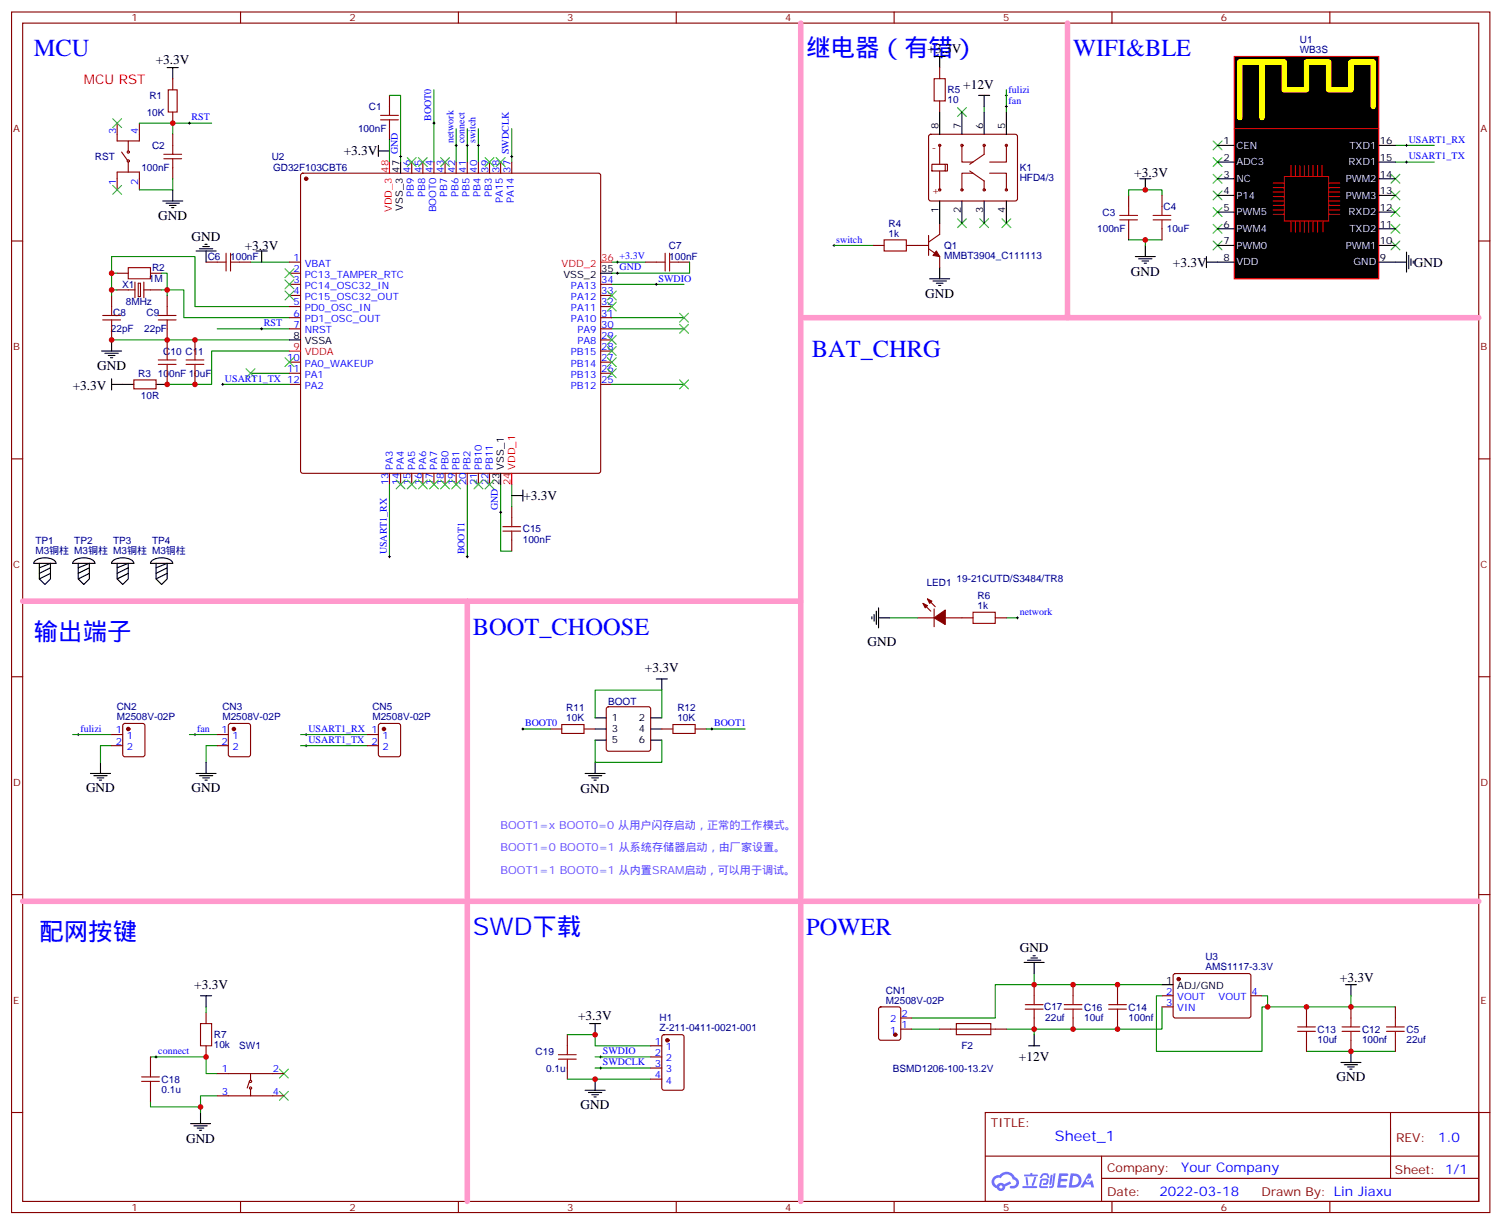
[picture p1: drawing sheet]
<svg xmlns="http://www.w3.org/2000/svg" width="476mm" height="388mm" viewBox="0 0 476 388" stroke-linecap="round" stroke-linejoin="round" font-family="sans-serif">
<g fill="none" stroke="#870000" stroke-width=".35">
<path d="M3.7 3.8h469.2v381h-469.2zM7.2 7.3h462.1v374h-462.1zM76.3 3.8v3.5M145.5 3.8v3.5M214.6 3.8v3.5M283.8 3.8v3.5M352.9 3.8v3.5M422.1 3.8v3.5M3.7 76.5h3.5M469.3 76.5h3.6M3.7 145.6h3.5M469.3 145.6h3.6"/>
<path d="M3.7 214.8h3.5M469.3 214.8h3.6M3.7 283.9h3.5M469.3 283.9h3.6M3.7 353.1h3.5M312.7 353.1h156.6v28.2h-156.6zM441.3 353.1v20.9M469.3 353.1h3.6M312.7 366.9h156.5M349.6 374h119.6M349.6 366.9v14.1M76.3 381.3v3.5"/>
<path d="M145.5 381.3v3.5M214.6 381.3v3.5M283.8 381.3v3.5M352.9 381.3v3.5M422.1 381.3v3.5"/>
</g>
<g fill="#5487ff">
<path d="M336.1 372.4h2.6l.3 .2-.1 .5-2 .1-.1 .9h1.6l.4 .4-.4 .4h-1.7l-.2 1.2h1.8l.2 .4-.2 .3-2.8 .1z"/>
<path d="M345.4 372.4h.7l.3 1.4-.6 .3a.74 .74 0 0 0-1.1 .3 .74 .74 0 0 0 .5 1 .74 .74 0 0 0 .9-.6l.5-.3 .6 2.3h-.8l-.2-.9h-1.9l-.5 .9h-.9z"/>
<path d="M333.5 372.8h.6l-.4 3a.31 .31 0 0 1-.4 .2 .31 .31 0 0 1-.2-.3z"/>
<path d="M334.4 372.4h.6l-.5 3.9a.89 .89 0 0 1-.7 .7 .89 .89 0 0 1-.9-.3l1-.4z"/>
<path d="M330.8 372.5l.6-.2 1.2 .1 .4 1.4-.5 .1-.5-1-.8 .1-.6 .9-.6-.1z"/>
<path d="M330.4 374.2l1.8-.2a1.04 1.04 0 0 1 .6 1.1 1.04 1.04 0 0 1-.8 .9h-.7a.29 .29 0 0 1-.3-.3 .29 .29 0 0 1 .3-.3h.7l.2-.8-1.5 .1-.3 1.7 1.9 .1a.29 .29 0 0 1 .3 .3 .29 .29 0 0 1-.3 .2h-2l-.4-.3 .2-2z"/>
<path d="M324.5 376.5h4.4a.3 .3 0 0 1 .3 .3 .3 .3 0 0 1-.3 .3h-4.3z"/>
<path d="M328.3 373.5l.6 .1a4 4 0 0 1-1.2 2.7l-.2-.2z"/>
<path d="M325.5 373.6h.6l.3 2.4-.3 .3-.3-.2z"/>
<path d="M325.1 372.7h1.9l.2-.5h.5l-.1 .5h1.5a.29 .29 0 0 1 .3 .4 .29 .29 0 0 1-.3 .2h-3.9z"/>
<path d="M339.8 372.4l-.6 4.5h1.4a2.27 2.27 0 0 0 2.7-2.3 2.27 2.27 0 0 0-2.7-2.2zM340.6 373.2a1.5 1.5 0 0 1 1.8 1.5 1.5 1.5 0 0 1-1.9 1.4h-.3z"/>
<path d="M315.4 373.6a2.09 2.09 0 0 0 1 3.5 1.37 1.37 0 0 0 1.5 .9 1.37 1.37 0 0 0 1.1-1.4l1.9-1-.4-.7-1.8 .9a1.4 1.4 0 0 0-2.3 .4 1.32 1.32 0 0 1-.7-1.8 1.32 1.32 0 0 1 2-.5 2.02 2.02 0 0 1 2-1.2 2.02 2.02 0 0 1 1.8 1.6 1.09 1.09 0 0 1 1 1.4 1.09 1.09 0 0 1-1.5 .7 .41 .41 0 0 0-.5 .3 .41 .41 0 0 0 .4 .5 1.89 1.89 0 0 0 2.4-1.2 1.89 1.89 0 0 0-1.2-2.4 2.98 2.98 0 0 0-5-.7l-1 .2zM317.2 376.7a.52 .52 0 0 1 1 0 .52 .52 0 0 1-1 0z"/>
<circle cx="345.4" cy="374.7" r=".28"/>
</g>
<g fill="none" stroke="#870000" stroke-width=".35">
<path d="M37.2 39.1v5.6h7v-5.6M54.8 25v3.5M54.8 35.6v3.5M123.6 30.3v3.5M298.2 21.4v3.6M298.2 32v3.6M38.6 48.3l1.8 2.4M40.7 44.7v3.2M40.7 51.4v3.2M54.8 42.6v3.5M54.8 53.2v3.5M95.6 55.2l.5-.2h93.8l.5 .2 .2 .5v93.8l-.2 .5-.5 .2h-93.8l-.5-.2-.2-.5v-93.8z"/>
<path d="M123.6 40.9v3.5M130.7 51.4v3.6M134.2 51.4v3.6M137.7 51.4v3.6M141.3 51.4v3.6M144.8 51.4v3.6M148.3 51.4v3.6M151.8 51.4v3.6M155.4 51.4v3.6M158.9 51.4v3.6M162.4 51.4v3.6M294.9 42.8l.5-.2h26.8l.5 .2 .2 .5v20.1l-.7 .4-27.1-.1-.4-.6v-19.8z"/>
<path d="M295.8 52.1h4.2v2.2h-4.2zM298.2 46.1v6M298.2 54.3v6M300 52.1h.7v2.2h-.7M305.3 46.1v5.3h3.5M307.8 54.3l4.5 3.1v2.9M308.8 55h-3.5v5.3M312.3 46.1v2.9l-4.5 3.1M314.1 55h5.3v5.3M319.4 46.1v5.3h-5.3M37.2 60.3v-5.7h7v5.7M277.1 77.9h3.5"/>
<path d="M287.7 77.9h7M294.7 79l3.5 2.4v3.5M294.7 74.7v6.4M298.2 70.8v3.6l-3.5 2.4M358.2 62v3.5M358.2 72.6v3.5M368.8 62v3.5M368.8 72.6v3.5M35.4 93.8v3.5M37.2 92h5.6M37.2 86.7h3.5M42.8 89.5v5"/>
<path d="M43.9 89.9h.7v4.2h-.7zM45.6 92h5.7M45.6 89.5v5M47.8 86.7h3.5M53.1 93.8v3.5M65.4 83.2h3.5M76 83.2h3.5M91.9 86.7h3.5M91.9 83.2h3.5M91.9 90.2h3.5M91.9 93.8h3.5M91.9 97.3h3.5"/>
<path d="M190.6 90.2h3.6M190.6 93.8h3.6M190.6 97.3h3.6M204.8 83.2h3.5M215.3 83.2h3.6M35.4 104.4v3.5M53.1 104.4v7M53.1 118.5v3.5M61.9 107.9v3.5M61.9 118.5v3.5M91.9 100.8h3.5M91.9 104.4h3.5"/>
<path d="M91.9 114.9h3.5M91.9 118.5h3.5M190.6 100.8h3.6M190.6 104.4h3.6M190.6 114.9h3.6M190.6 118.5h3.6M190.6 111.4h3.6M190.6 107.9h3.6M42.5 120.6h7v2.8h-7zM91.9 122h3.5M190.6 122h3.6M123.6 150.2v3.5"/>
<path d="M127.1 150.2v3.5M130.7 150.2v3.5M134.2 150.2v3.5M137.7 150.2v3.5M141.3 150.2v3.5M144.8 150.2v3.5M148.3 150.2v3.5M151.8 150.2v3.5M155.4 150.2v3.5M162.4 160.8v3.5M162.4 171.4v3.5M291.2 196.1h5.3"/>
<path d="M292.9 191.5l2.5 2.5M294.4 190.1l2.4 2.4M296.5 193.3v5.6M300 196.1h8.8M315.9 196.1h3.5M35.4 233.1h3.5M35.4 236.6h3.5M39.2 229.8l.5-.2h5.6l.6 .4 .1 9.5-.5 .6-5.8 .1-.7-.5-.1-9.4zM68.9 233.1h3.6M68.9 236.6h3.6M72.7 229.8l.5-.2h5.6l.7 .4v9.5l-.4 .6-5.9 .1-.7-.5v-9.4zM116.6 233.1h3.5"/>
<path d="M116.6 236.6h3.5M120.3 229.8l.5-.2h5.6l.7 .4v9.5l-.4 .6-5.9 .1-.7-.5v-9.4zM174.8 231.4h3.5M185.3 231.4h3.6M192.6 224.5l.5-.2h12.7l.5 .2 .2 .5v12.7l-.2 .5-.5 .2h-12.7l-.5-.2-.2-.5v-12.7zM210 231.4h3.6M220.6 231.4h3.6M279.1 319.8l.4-.3h5.7l.6 .5 .1 9.4-.5 .7h-5.9l-.6-.4-.1-9.4zM328.2 312.5v3.5M340.6 312.5v3.5M354.7 312.5v3.5M368.8 316h3.5"/>
<path d="M368.8 319.5h3.5M372.6 309.2l.4-.2h23.6l.4 .7v12.9l-.7 .5-23.5-.1-.5-.6v-12.7zM397 316h3.5M414.7 319.5v3.6M428.8 319.5v3.6M442.9 319.5v3.6M47.8 335.4v3.5M65.4 321.3v3.5M65.4 331.9v3.5M180.1 328.4v3.5M180.1 338.9v3.6M206.5 331.9h3.5"/>
<path d="M206.5 335.4h3.5M206.5 338.9h3.5M210.3 328.6l.4-.2h5.7l.6 .4 .1 16.5-.5 .6-5.9 .1-.6-.5-.1-16.4zM285.9 326.6h3.5M285.9 323.1h3.5M298.2 326.6h21.2M303.5 324.8h11v3.6h-11zM328.2 323.1v3.5M340.6 323.1v3.5M354.7 323.1v3.5M414.7 330.1v3.6M428.8 330.1v3.6"/>
<path d="M442.9 330.1v3.6M47.8 346v3.5M68.9 340.7h21.2M68.9 347.8h21.2M79.2 343.2l-.7 2.1M79.5 345.7v2.1M79.5 340.7v2.1M206.5 342.5h3.5"/>
<circle cx="40.7" cy="48.3" r=".35"/>
<circle cx="40.7" cy="51.1" r=".35"/>
<circle cx="298.2" cy="46.1" r=".35"/>
<circle cx="305.3" cy="46.1" r=".35"/>
<circle cx="312.3" cy="46.1" r=".35"/>
<circle cx="319.4" cy="46.1" r=".35"/>
<circle cx="298.2" cy="60.3" r=".35"/>
<circle cx="305.3" cy="60.3" r=".35"/>
<circle cx="312.3" cy="60.3" r=".35"/>
<circle cx="319.4" cy="60.3" r=".35"/>
<circle cx="79.5" cy="343.2" r=".35"/>
<circle cx="79.5" cy="345.3" r=".35"/>
</g>
<g fill="none" stroke="#000" stroke-width=".35">
<path d="M296.5 17.9h3.5M298.2 17.9v3.5M53.1 21.4h3.5M54.8 21.4v3.6M298.2 35.6v7M305.3 35.6v7M310.6 30.3h3.5M312.3 30.3v3.5M312.3 35.6v7M319.4 35.6v7M120.1 47.9h3.5M120.1 46.1v3.6"/>
<path d="M127.1 51.4v3.6M361.7 56.7h3.6M363.5 56.7v3.6M386.4 56.7h5.3M386.4 51.4h5.3M386.4 46.1h5.3M437.6 56.7h5.3M437.6 51.4h5.3M437.6 46.1h5.3M51.6 63.8h6.4M52.7 64.5h4.2M53.8 65.2h2.1"/>
<path d="M54.5 65.9h.7M54.8 60.3v3.5M62.2 79.7h6.4M63.3 79h4.2M64.3 78.2h2.2M65.1 77.5h.7M65.4 79.7v3.5M81.3 79.7h3.5M83 79.7v3.5M298.2 63.8v7M305.3 63.8v7M312.3 63.8v7"/>
<path d="M319.4 63.8v7M363.5 77.9v3.5M386.4 62h5.3M386.4 67.3h5.3M386.4 72.6h5.3M386.4 77.9h5.3M437.6 62h5.3M437.6 67.3h5.3M437.6 72.6h5.3M437.6 77.9h5.3M190.6 86.7h3.6M295.1 88.5h6.3"/>
<path d="M296.1 89.2h4.3M297.2 89.9h2.1M297.9 90.6h.7M298.2 84.9v3.6M360.3 81.4h6.4M361.4 82.1h4.2M362.4 82.8h2.2M363.1 83.5h.8M382.9 83.2h8.8M382.9 81.4v3.5M437.6 83.2h8.8M446.4 80v6.4"/>
<path d="M447.1 81.1v4.2M447.8 82.1v2.1M448.5 82.8v.7M32.2 111.4h6.4M33.3 112.1h4.2M34.4 112.8h2.1M35.1 113.5h.7M35.4 107.9v3.5M91.9 107.9h3.5M35.4 122h7.1M35.4 120.2v3.6M49.5 122h3.6"/>
<path d="M158.9 150.2v3.5M162.4 157.3h3.5M165.9 155.5v3.5M11.1 178a5.3 5.3 0 0 1 6.6 .4l.1 .4h-7.1zM12.5 178.8v4.9l1.8 1.8 1.7-1.8v-4.9l-3.5 1.4M23.4 178a5.3 5.3 0 0 1 6.6 .4l.1 .4h-7zM24.8 178.8v4.9l1.8 1.8 1.8-1.8v-4.9l-3.6 1.4M35.8 178a5.3 5.3 0 0 1 6.6 .4l.1 .4h-7.1zM37.2 178.8v4.9l1.7 1.8 1.8-1.8v-4.9l-3.5 1.4M48.1 178a5.3 5.3 0 0 1 6.6 .4l.1 .4h-7zM49.5 178.8v4.9l1.8 1.8 1.8-1.8v-4.9l-3.6 1.4M16 180.2l-3.5 1.8"/>
<path d="M16 182l-3.5 1.7M28.4 180.2l-3.6 1.8M28.4 182l-3.6 1.7M40.7 180.2l-3.5 1.8M40.7 182l-3.5 1.7M53.1 180.2l-3.6 1.8M53.1 182l-3.6 1.7M276.7 195.7v.7M277.4 195v2.1M278.1 194v4.2M278.8 196.1h3.6M278.8 192.9v6.3"/>
<path d="M208.3 215.5h3.5M210 215.5v3.5M188.9 227.8h3.5M188.9 231.4h3.5M188.9 234.9h3.5M206.5 227.8h3.5M206.5 231.4h3.5M206.5 234.9h3.5M28.7 245.5h6.4M29.8 246.2h4.2M30.8 246.9h2.1M31.5 247.6h.7"/>
<path d="M31.9 241.9v3.6M62.2 245.5h6.4M63.3 246.2h4.2M64.3 246.9h2.2M65.1 247.6h.7M65.4 241.9v3.6M185.7 245.5h6.4M186.8 246.2h4.2M187.8 246.9h2.1M188.5 247.6h.7M188.9 241.9v3.6M63.6 316h3.6"/>
<path d="M65.4 316v3.5M325 305.4h6.4M326.1 304.7h4.2M327.2 304h2.1M327.9 303.3h.7M328.2 305.4v3.6M368.8 312.5h3.5M427 312.5h3.5M428.8 312.5v3.5M187.1 324.8h3.5M188.9 324.8v3.6M326.5 331.9h3.5"/>
<path d="M328.2 328.4v3.5M425.6 337.2h6.3M426.6 337.9h4.3M427.7 338.6h2.1M428.4 339.3h.7M428.8 333.7v3.5M60.5 356.6h6.3M61.5 357.3h4.3M62.6 358h2.1M63.3 358.7h.7M63.6 353.1v3.5M185.7 346h6.4"/>
<path d="M186.8 346.7h4.2M187.8 347.4h2.1M188.5 348.1h.7M188.9 342.5v3.5"/>
</g>
<g fill="none" stroke="#a10000" stroke-width=".35">
<path d="M53.4 28.5h2.8v7.1h-2.8zM120.8 38h5.6M120.8 36.6h5.6M123.6 33.8v2.8M123.6 38v2.9M296.5 25h3.5v7h-3.5zM52 50.4h5.6M52 49h5.6M54.8 46.1v2.9M54.8 50.4v2.8M280.6 76.1h7.1v3.6h-7.1zM355.4 69.8h5.6"/>
<path d="M355.4 68.4h5.6M358.2 65.5v2.9M358.2 69.8v2.8M366 69.8h5.6M366 68.4h5.6M368.8 65.5v2.9M368.8 69.8v2.8M35.4 97.3v2.8M40.7 84.9h7.1v3.6h-7.1zM53.1 97.3v2.8M68.9 83.2h2.9M71.8 80.4v5.6"/>
<path d="M73.2 83.2h2.8M73.2 80.4v5.6M208.3 83.2h2.8M211.1 80.4v5.6M212.5 83.2h2.8M212.5 80.4v5.6M32.6 101.5h5.6M32.6 100.1h5.6M35.4 101.5v2.9M50.2 115.6h5.7M50.2 114.2h5.7M50.2 101.5h5.7"/>
<path d="M50.2 100.1h5.7M53.1 101.5v2.9M53.1 111.4v2.8M53.1 115.6v2.9M59.1 115.6h5.6M59.1 114.2h5.6M61.9 111.4v2.8M61.9 115.6v2.9M159.6 168.6h5.6M159.6 167.1h5.6M162.4 164.3v2.8M162.4 168.6v2.8"/>
<path d="M308.8 194.3h7.1v3.5h-7.1zM178.3 229.9h7v2.9h-7zM213.6 229.9h7v2.9h-7zM325.4 318.8h5.6M328.2 316v2.8M337.7 318.8h5.7M340.6 316v2.8M351.9 318.8h5.6M354.7 316v2.8M47.8 338.9v2.9M63.6 324.8h3.6v7.1h-3.6zM177.2 336.1h5.7"/>
<path d="M177.2 334.7h5.7M180.1 331.9v2.8M180.1 336.1v2.8M325.4 320.3h5.6M328.2 320.3v2.8M337.7 320.3h5.7M340.6 320.3v2.8M351.9 320.3h5.6M354.7 320.3v2.8M411.8 327.3h5.7M411.8 325.9h5.7M414.7 323.1v2.8"/>
<path d="M414.7 327.3v2.8M425.9 327.3h5.7M425.9 325.9h5.7M428.8 323.1v2.8M428.8 327.3v2.8M440.1 327.3h5.6M440.1 325.9h5.6M442.9 323.1v2.8M442.9 327.3v2.8M44.9 343.2h5.7M44.9 341.8h5.7M47.8 343.2v2.8"/>
</g>
<g fill="none" stroke="#008700" stroke-width=".35">
<path d="M44.2 39.1h10.6v3.5M54.8 39.1h12.4M123.6 30.3h3.5v21.1M137.7 28.5v22.9M312.3 33.8v1.8M319.4 28.5v7.1M54.8 56.7v3.6h-10.6M123.6 44.4v7M144.8 40.9v10.5M148.3 40.9v10.5M151.8 40.9v10.5M162.4 40.9v10.5"/>
<path d="M442.9 46.1h12.3M442.9 51.4h12.3M264.7 77.9h12.4M358.2 62v-1.7h10.6v1.7M358.2 76.1h10.6M363.5 76.1v1.8M35.4 86.7v-5.3h26.5v15.9h30M37.2 92h-1.8v1.8M37.2 86.7h-1.8v5.3M51.3 86.7h1.8v7.1M51.3 92h7v8.8h33.6M79.5 83.2h12.4"/>
<path d="M194.2 83.2h10.6M194.2 90.2h22.9M218.9 83.2v3.5h-24.7M35.4 107.9h56.5M68.9 104.4h23M79.5 118.5h12.4M91.9 111.4h-24.7v10.6h-14.1M194.2 104.4h22.9M194.2 100.8h22.9M70.7 122h21.2M194.2 122h22.9M123.6 153.7v23"/>
<path d="M148.3 153.7v23M158.9 153.7v21.2h3.5M162.4 153.7v7.1M282.4 196.1h8.8M319.4 196.1h3.5M23.1 233.1h12.3M35.4 236.6h-3.5v5.3M60.1 233.1h8.8M68.9 236.6h-3.5v5.3M95.4 236.6h21.2M95.4 233.1h21.2M165.9 231.4h8.9"/>
<path d="M188.9 234.9v7h21.1v-7M188.9 227.8v-8.8h21.1v8.8M224.2 231.4h12.3M65.4 319.5v1.8M328.2 309v3.5M368.8 316h-1.8v17.7h33.5v-14.2h42.4M368.8 312.5h-52.9v10.6h-26.5M368.8 319.5v7.1h-49.4M400.5 316h1.8v3.5M428.8 316v3.5M47.8 335.4h17.6v5.3h3.5M180.1 328.4h8.8v3.5h17.6"/>
<path d="M188.9 338.9h17.6M188.9 335.4h17.6M289.4 326.6h8.8M328.2 326.6v1.8M414.7 333.7h28.2M47.8 349.5v1.8h15.8M68.9 347.8h-5.3v5.3M180.1 342.5h26.4"/>
</g>
<g fill="none" stroke="#000" stroke-width=".32">
<path d="M59.8 39.1h.7M60.1 38.7v.7M137.4 39.1h.7M137.7 38.7v.7M319.1 30.3h.7M319.1 33.8h.7M319.4 29.9v.7M319.4 33.4v.7M126.8 49.7h.7M127.1 49.3v.7M144.4 46.1h.7M144.8 45.8v.7"/>
<path d="M148 46.1h.7M148.3 45.8v.7M151.5 46.1h.7M151.8 45.8v.7M162.1 49.7h.7M162.4 49.3v.7M446.1 51.4h.7M446.1 46.1h.7M446.4 45.8v.7M446.4 51.1v.7M264.4 77.9h.7M264.7 77.5v.7"/>
<path d="M195.6 83.2h.7M195.6 86.7h.7M195.9 82.8v.7M195.9 86.4v.7M207.9 90.2h.7M208.3 89.9v.7M82.7 104.4h.7M83 104v.7M70.3 122h.7M70.7 121.6v.7M123.3 176.7h.7M123.6 176.3v.7"/>
<path d="M148 176.7h.7M148.3 176.3v.7M158.5 162.6h.7M158.9 162.2v.7M322.6 196.1h.7M322.9 195.7v.7M24.5 233.1h.7M24.8 232.8v.7M61.5 233.1h.7M61.9 232.8v.7M96.8 236.6h.7M96.8 233.1h.7"/>
<path d="M97.2 232.8v.7M97.2 236.3v.7M165.6 231.4h.7M165.9 231v.7M225.6 231.4h.7M225.9 231v.7M49.2 335.4h.7M49.5 335.1v.7M190.3 338.9h.7M190.3 335.4h.7M190.6 335.1v.7M190.6 338.6v.7"/>
</g>
<g fill="#870000" stroke="#870000" stroke-width=".35">
<path d="M297.2 79.7l1 1.7-2.1-.3z"/>
<path d="M292.9 191.5l1.5 .7-.7 .7z"/>
<path d="M294.4 190.1l1.4 .7-.7 .7z"/>
<path d="M296.5 196.1l3.5-2.5v4.6z"/>
<circle cx="97.2" cy="56.7" r=".53"/>
<circle cx="121.8" cy="231.4" r=".53"/>
<circle cx="74.2" cy="231.4" r=".53"/>
<circle cx="40.7" cy="231.4" r=".53"/>
<circle cx="374.1" cy="310.7" r=".53"/>
<circle cx="284.1" cy="328.4" r=".53"/>
<circle cx="211.8" cy="330.1" r=".53"/>
</g>
<path d="M123.6 51.4v3.6M391.7 40.9h45.9M190.6 83.2h3.6M91.9 111.4h3.5M162.4 150.2v3.5" fill="none" stroke="#f00" stroke-width=".35"/>
<g fill="none" stroke="#3c3" stroke-width=".35">
<path d="M35.8 37.7l2.8 2.8M38.6 37.7l-2.8 2.8M303.9 34.1l2.8 2.9M306.7 34.1l-2.8 2.9M35.8 58.8l2.8 2.9M38.6 58.8l-2.8 2.9M129.3 50l2.8 2.8M132.1 50l-2.8 2.8M132.8 50l2.8 2.8M135.6 50l-2.8 2.8M139.8 50l2.9 2.8M142.7 50l-2.9 2.8"/>
<path d="M154 50l2.8 2.8M156.8 50l-2.8 2.8M157.5 50l2.8 2.8M160.3 50l-2.8 2.8M385 44.7l2.8 2.9M385 50l2.8 2.8M385 55.3l2.8 2.8M387.8 44.7l-2.8 2.9M387.8 50l-2.8 2.8M387.8 55.3l-2.8 2.8M441.5 55.3l2.8 2.8M444.3 55.3l-2.8 2.8"/>
<path d="M303.9 69.4l2.8 2.8M306.7 69.4l-2.8 2.8M310.9 69.4l2.9 2.8M313.8 69.4l-2.9 2.8M318 69.4l2.8 2.8M320.8 69.4l-2.8 2.8M385 60.6l2.8 2.8M385 65.9l2.8 2.8M385 71.2l2.8 2.8M385 76.5l2.8 2.8M387.8 60.6l-2.8 2.8M387.8 65.9l-2.8 2.8"/>
<path d="M387.8 71.2l-2.8 2.8M387.8 76.5l-2.8 2.8M441.5 76.5l2.8 2.8M441.5 71.2l2.8 2.8M441.5 65.9l2.8 2.8M441.5 60.6l2.8 2.8M444.3 76.5l-2.8 2.8M444.3 71.2l-2.8 2.8M444.3 65.9l-2.8 2.8M444.3 60.6l-2.8 2.8M90.5 85.3l2.8 2.8M90.5 88.8l2.8 2.9"/>
<path d="M90.5 92.4l2.8 2.8M93.3 85.3l-2.8 2.8M93.3 88.8l-2.8 2.9M93.3 92.4l-2.8 2.8M192.8 92.4l2.8 2.8M192.8 95.9l2.8 2.8M195.6 92.4l-2.8 2.8M195.6 95.9l-2.8 2.8M215.7 99.4l2.8 2.8M218.5 99.4l-2.8 2.8M78.1 117.1l2.8 2.8M80.9 117.1l-2.8 2.8"/>
<path d="M90.5 113.5l2.8 2.8M93.3 113.5l-2.8 2.8M192.8 110l2.8 2.8M192.8 106.5l2.8 2.8M192.8 113.5l2.8 2.8M192.8 117.1l2.8 2.8M195.6 110l-2.8 2.8M195.6 113.5l-2.8 2.8M195.6 106.5l-2.8 2.8M195.6 117.1l-2.8 2.8M215.7 102.9l2.8 2.9M218.5 102.9l-2.8 2.9"/>
<path d="M215.7 120.6l2.8 2.8M218.5 120.6l-2.8 2.8M125.7 152.3l2.9 2.9M128.6 152.3l-2.9 2.9M129.3 152.3l2.8 2.9M132.1 152.3l-2.8 2.9M132.8 152.3l2.8 2.9M135.6 152.3l-2.8 2.9M136.3 152.3l2.8 2.9M139.1 152.3l-2.8 2.9M139.8 152.3l2.9 2.9M142.7 152.3l-2.9 2.9"/>
<path d="M143.4 152.3l2.8 2.9M146.2 152.3l-2.8 2.9M150.4 152.3l2.8 2.9M153.2 152.3l-2.8 2.9M154 152.3l2.8 2.9M156.8 152.3l-2.8 2.9M88.7 339.3l2.8 2.8M91.5 339.3l-2.8 2.8M88.7 346.4l2.8 2.8M91.5 346.4l-2.8 2.8"/>
</g>
<path d="M254.1 7.3v183.5h-246.9M338.8 7.3v93.5M254.1 100.8h215.2M148.3 190.8v190.5M254.1 190.8v190.5M7.2 286h462.1" fill="none" stroke="#f9c" stroke-width="1.8"/>
<path d="M391.7 17.9h45.9v70.6h-45.9z" fill="#000" stroke="#f00" stroke-width=".35"/>
<g fill="none" stroke="#c00" stroke-width=".35">
<path d="M404.1 58.1h3.5M404.1 59.5h3.5M407.6 56h14.1v14.1h-14.1zM409.7 52.5v3.5M411.1 52.5v3.5M412.5 52.5v3.5M413.9 52.5v3.5M415.4 52.5v3.5M416.8 52.5v3.5M418.2 52.5v3.5M419.6 52.5v3.5M421.7 58.1h3.5"/>
<path d="M421.7 59.5h3.5M404.1 61h3.5M404.1 62.4h3.5M404.1 63.8h3.5M404.1 65.2h3.5M404.1 66.6h3.5M404.1 68h3.5M409.7 70.1v3.6M411.1 70.1v3.6M412.5 70.1v3.6M413.9 70.1v3.6M415.4 70.1v3.6"/>
<path d="M416.8 70.1v3.6M418.2 70.1v3.6M419.9 70.1v3.6M421.7 61h3.5M421.7 62.4h3.5M421.7 63.8h3.5M421.7 65.2h3.5M421.7 66.6h3.5M421.7 68h3.5"/>
</g>
<path d="M400.5 19.7v17.6M435.8 33.8v-14.1h-7v8.8h-7.1v-8.8h-7v8.8h-7.1v-8.8h-14.1v17.6" fill="none" stroke="#ff0" stroke-width="1.8"/>
<g fill="#c00">
<circle cx="54.8" cy="39.1" r=".88"/>
<circle cx="363.5" cy="76.1" r=".88"/>
<circle cx="35.4" cy="86.7" r=".88"/>
<circle cx="53.1" cy="92" r=".88"/>
<circle cx="35.4" cy="92" r=".88"/>
<circle cx="363.5" cy="60.3" r=".88"/>
<circle cx="61.9" cy="107.9" r=".88"/>
<circle cx="61.9" cy="122" r=".88"/>
<circle cx="53.1" cy="122" r=".88"/>
<circle cx="53.1" cy="107.9" r=".88"/>
<circle cx="35.4" cy="107.9" r=".88"/>
<circle cx="402.3" cy="319.5" r=".88"/>
<circle cx="328.2" cy="312.5" r=".88"/>
<circle cx="328.2" cy="326.6" r=".88"/>
<circle cx="428.8" cy="333.7" r=".88"/>
<circle cx="428.8" cy="319.5" r=".88"/>
<circle cx="414.7" cy="319.5" r=".88"/>
<circle cx="340.6" cy="312.5" r=".88"/>
<circle cx="354.7" cy="312.5" r=".88"/>
<circle cx="354.7" cy="326.6" r=".88"/>
<circle cx="340.6" cy="326.6" r=".88"/>
<circle cx="188.9" cy="328.4" r=".88"/>
<circle cx="188.9" cy="342.5" r=".88"/>
<circle cx="63.6" cy="351.3" r=".88"/>
<circle cx="65.4" cy="335.4" r=".88"/>
</g>
<g font-size="7.8" fill="#00f">
<text x="10.7" y="17.9">MCU</text>
<text x="255.9" y="17.9">继电器（有错）</text>
<text x="340.6" y="17.9">WIFI&amp;BLE</text>
<text x="257.7" y="113.2">BAT_CHRG</text>
<text x="10.7" y="203.1">输出端子</text>
<text x="150.1" y="201.4">BOOT_CHOOSE</text>
<text x="12.5" y="298.4">配网按键</text>
<text x="150.1" y="296.6">SWD下载</text>
<text x="255.9" y="296.6">POWER</text>
</g>
<text font-size="4.6" fill="#00f" x="334.8" y="362.1">Sheet_1</text>
<g font-size="4.2">
<text x="294.4" y="16.9">+3.3V</text>
<text x="49.4" y="20.3">+3.3V</text>
<text x="305.7" y="28.2">+12V</text>
<text x="109.1" y="49.3">+3.3V</text>
<text x="360" y="56">+3.3V</text>
<text x="50.2" y="69.9">GND</text>
<text x="60.8" y="76.4">GND</text>
<text x="77.7" y="79.3">+3.3V</text>
<text x="358.9" y="87.5">GND</text>
<text x="372.2" y="84.6">+3.3V</text>
<text x="448.7" y="84.6">GND</text>
<text x="293.7" y="94.5">GND</text>
<text x="30.8" y="117.5">GND</text>
<text x="23.1" y="123.8">+3.3V</text>
<text x="166.1" y="158.6">+3.3V</text>
<text x="275.3" y="204.9">GND</text>
<text x="204.7" y="213.3">+3.3V</text>
<text x="27.3" y="251.5">GND</text>
<text x="60.8" y="251.5">GND</text>
<text x="184.3" y="251.5">GND</text>
<text x="323.6" y="302.2">GND</text>
<text x="425.2" y="311.8">+3.3V</text>
<text x="61.6" y="313.9">+3.3V</text>
<text x="183.5" y="323.8">+3.3V</text>
<text x="323.4" y="336.9">+12V</text>
<text x="424.2" y="343.2">GND</text>
<text x="184.3" y="352">GND</text>
<text x="59.1" y="362.6">GND</text>
</g>
<text font-size="4.2" fill="#f00" x="26.6" y="26.7">MCU RST</text>
<g font-size="4.2" fill="#00f">
<text x="456.5" y="362.3">1.0</text>
<text x="374.9" y="371.9">Your Company</text>
<text x="368" y="379.7">2022-03-18</text>
</g>
<g font-size="3.9" fill="#800">
<text x="314.5" y="357.6">TITLE:</text>
<text x="443.1" y="362.3">REV:</text>
<text x="351.4" y="371.8">Company:</text>
<text x="442.7" y="372.5">Sheet: 1/1</text>
<text x="351.4" y="379.5">Date:</text>
<text x="400.4" y="379.6">Drawn By: Lin Jiaxu</text>
</g>
<g font-size="3.5" fill="#63f">
<text x="158.9" y="263.1">BOOT1=x BOOT0=0 从用户闪存启动，正常的工作模式。</text>
<text x="158.9" y="270.2">BOOT1=0 BOOT0=1 从系统存储器启动，由厂家设置。</text>
<text x="158.9" y="277.2">BOOT1=1 BOOT0=1 从内置SRAM启动，可以用于调试。</text>
</g>
<g font-size="3.2" fill="#800">
<text x="41.8" y="6.8">1</text>
<text x="110.9" y="6.8">2</text>
<text x="180.1" y="6.8">3</text>
<text x="249.2" y="6.8">4</text>
<text x="318.3" y="6.8">5</text>
<text x="387.5" y="6.8">6</text>
<text x="4.2" y="41.9">A</text>
<text x="469.9" y="41.9">A</text>
<text x="295.8" y="47.9">-</text>
<text x="295.8" y="61.7">+</text>
<text x="4.2" y="111.1">B</text>
<text x="469.9" y="111.1">B</text>
<text x="4.2" y="180.2">C</text>
<text x="469.9" y="180.2">C</text>
<text x="4.2" y="249.3">D</text>
<text x="469.9" y="249.3">D</text>
<text x="4.2" y="318.5">E</text>
<text x="469.9" y="318.5">E</text>
<text x="41.8" y="384.3">1</text>
<text x="110.9" y="384.3">2</text>
<text x="180.1" y="384.3">3</text>
<text x="249.2" y="384.3">4</text>
<text x="318.3" y="384.3">5</text>
<text x="387.5" y="384.3">6</text>
</g>
<g font-size="3.2" fill="#000080">
<text x="412.5" y="16.9">WB3S</text>
<text x="412.5" y="13.7">U1</text>
<text x="300.7" y="29.7">R5</text>
<text x="47.4" y="31.4">R1</text>
<text x="117.1" y="34.9">C1</text>
<text x="300.7" y="32.8">10</text>
<text x="46.6" y="36.7">10K</text>
<text x="48.3" y="47.3">C2</text>
<text x="113.7" y="42">100nF</text>
<text x="30.1" y="50.8">RST</text>
<text x="86.2" y="50.8">U2</text>
<text x="44.9" y="54.3">100nF</text>
<text x="86.7" y="54.3">GD32F103CBT6</text>
<text x="323.6" y="57.4">HFD4/3</text>
<text x="323.6" y="54.3">K1</text>
<text x="282" y="71.9">R4</text>
<text x="349.9" y="68.4">C3</text>
<text x="369.3" y="66.7">C4</text>
<text x="282" y="75.1">1k</text>
<text x="348.3" y="73.7">100nF</text>
<text x="370.3" y="73.7">10uF</text>
<text x="65.9" y="82.5">C6</text>
<text x="73.1" y="82.6">100nF</text>
<text x="212.3" y="79">C7</text>
<text x="212.4" y="82.6">100nF</text>
<text x="299.6" y="82.2">MMBT3904_C111113</text>
<text x="299.6" y="79">Q1</text>
<text x="47.2" y="89.6">1M</text>
<text x="48.3" y="86.1">R2</text>
<text x="38.8" y="91.4">X1</text>
<text x="35.9" y="100.2">C8</text>
<text x="39.9" y="96.7">8MHz</text>
<text x="46.5" y="100.2">C9</text>
<text x="35.2" y="105.5">22pF</text>
<text x="45.8" y="105.5">22pF</text>
<text x="51.8" y="112.5">C10 C11</text>
<text x="43.9" y="119.6">R3</text>
<text x="50.1" y="119.6">100nF 10uF</text>
<text x="44.7" y="126.7">10R</text>
<text x="11.2" y="172.7">TP1</text>
<text x="23.6" y="172.7">TP2</text>
<text x="35.9" y="172.7">TP3</text>
<text x="48.3" y="172.7">TP4</text>
<text x="165.9" y="172.2">100nF</text>
<text x="165.9" y="168.9">C15</text>
<text x="11.2" y="176">M3铜柱 M3铜柱 M3铜柱 M3铜柱</text>
<text x="294.1" y="185.8">LED1</text>
<text x="303.6" y="184.9">19-21CUTD/S3484/TR8</text>
<text x="310.2" y="190">R6</text>
<text x="310.2" y="193.3">1k</text>
<text x="37.1" y="225.4">CN2</text>
<text x="70.6" y="225.4">CN3</text>
<text x="118.2" y="225.4">CN5</text>
<text x="179.7" y="225.6">R11</text>
<text x="193" y="223.7">BOOT</text>
<text x="215" y="225.7">R12</text>
<text x="37.1" y="228.5">M2508V-02P</text>
<text x="70.6" y="228.5">M2508V-02P</text>
<text x="118.2" y="228.5">M2508V-02P</text>
<text x="179.7" y="228.9">10K</text>
<text x="215" y="228.9">10K</text>
<text x="382.6" y="304.7">U3</text>
<text x="382.6" y="307.9">AMS1117-3.3V</text>
<text x="281.2" y="315.3">CN1</text>
<text x="209.3" y="324">H1</text>
<text x="281.2" y="318.5">M2508V-02P</text>
<text x="331.4" y="320.7">C17</text>
<text x="331.8" y="323.9">22uf</text>
<text x="344.1" y="323.9">10uf</text>
<text x="344.1" y="320.7">C16</text>
<text x="358.2" y="323.9">100nf</text>
<text x="358.2" y="320.7">C14</text>
<text x="67.9" y="329.5">R7</text>
<text x="209.3" y="327.2">Z-211-0411-0021-001</text>
<text x="418.2" y="327.7">C13</text>
<text x="432.3" y="327.7">C12</text>
<text x="446.4" y="327.7">C5</text>
<text x="67.9" y="332.7">10k</text>
<text x="75.9" y="333">SW1</text>
<text x="170" y="334.8">C19</text>
<text x="305.1" y="333">F2</text>
<text x="418.2" y="330.9">10uf</text>
<text x="432.3" y="330.9">100nf</text>
<text x="446.4" y="330.9">22uf</text>
<text x="173.3" y="340.1">0.1u</text>
<text x="283.4" y="340.1">BSMD1206-100-13.2V</text>
<text x="51.3" y="346.8">0.1u</text>
<text x="51.3" y="343.6">C18</text>
</g>
<g font-size="3.2" fill="#00f">
<text x="320.1" y="29.4">fulizi</text>
<text x="320.1" y="32.9">fan</text>
<text x="60.8" y="38.2">RST</text>
<text x="136.8" y="38.4" transform="rotate(-90 136.8 38.4)">BOOT0</text>
<text x="36.8" y="42.6" transform="rotate(-90 36.8 42.6)">3</text>
<text x="43.9" y="42.6" transform="rotate(-90 43.9 42.6)">4</text>
<text x="143.9" y="45.4" transform="rotate(-90 143.9 45.4)">network</text>
<text x="147.4" y="45.4" transform="rotate(-90 147.4 45.4)">connect</text>
<text x="151" y="45.4" transform="rotate(-90 151 45.4)">switch</text>
<text x="447.1" y="45.3">USART1_RX</text>
<text x="447.1" y="50.6">USART1_TX</text>
<text x="36.8" y="58.7" transform="rotate(-90 36.8 58.7)">1</text>
<text x="43.9" y="58.7" transform="rotate(-90 43.9 58.7)">2</text>
<text x="130.3" y="54.8" transform="rotate(-90 130.3 54.8)">46</text>
<text x="133.8" y="54.8" transform="rotate(-90 133.8 54.8)">45</text>
<text x="137.4" y="54.8" transform="rotate(-90 137.4 54.8)">44</text>
<text x="140.9" y="54.8" transform="rotate(-90 140.9 54.8)">43</text>
<text x="144.4" y="54.8" transform="rotate(-90 144.4 54.8)">42</text>
<text x="148" y="54.8" transform="rotate(-90 148 54.8)">41</text>
<text x="151.5" y="54.8" transform="rotate(-90 151.5 54.8)">40</text>
<text x="155" y="54.8" transform="rotate(-90 155 54.8)">39</text>
<text x="158.5" y="54.8" transform="rotate(-90 158.5 54.8)">38</text>
<text x="162.1" y="54.8" transform="rotate(-90 162.1 54.8)">37 SWDCLK</text>
<text x="131.4" y="62.4" transform="rotate(-90 131.4 62.4)">PB9</text>
<text x="134.9" y="62.4" transform="rotate(-90 134.9 62.4)">PB8</text>
<text x="142" y="62.4" transform="rotate(-90 142 62.4)">PB7</text>
<text x="145.5" y="62.4" transform="rotate(-90 145.5 62.4)">PB6</text>
<text x="149" y="62.4" transform="rotate(-90 149 62.4)">PB5</text>
<text x="152.5" y="62.4" transform="rotate(-90 152.5 62.4)">PB4</text>
<text x="156.1" y="62.4" transform="rotate(-90 156.1 62.4)">PB3</text>
<text x="159.6" y="64.4" transform="rotate(-90 159.6 64.4)">PA15</text>
<text x="163.1" y="64.4" transform="rotate(-90 163.1 64.4)">PA14</text>
<text x="138.4" y="67.4" transform="rotate(-90 138.4 67.4)">BOOT0</text>
<text x="265.4" y="77">switch</text>
<text x="93.2" y="82.8">1</text>
<text x="93.2" y="86.4">2</text>
<text x="93.2" y="89.9">3</text>
<text x="96.7" y="84.6">VBAT</text>
<text x="96.7" y="88.1">PC13_TAMPER_RTC</text>
<text x="190.8" y="89.9">34</text>
<text x="209" y="89.4">SWDIO</text>
<text x="93.2" y="93.4">4</text>
<text x="96.7" y="91.7">PC14_OSC32_IN</text>
<text x="96.7" y="95.2">PC15_OSC32_OUT</text>
<text x="181.2" y="95.2">PA12</text>
<text x="181.2" y="91.7">PA13</text>
<text x="190.8" y="93.4">33</text>
<text x="93.2" y="96.9">5</text>
<text x="93.2" y="100.5">6</text>
<text x="96.7" y="98.7">PD0_OSC_IN</text>
<text x="181.2" y="98.7">PA11</text>
<text x="190.8" y="100.5">31</text>
<text x="190.8" y="96.9">32</text>
<text x="83.7" y="103.5">RST</text>
<text x="93.2" y="104">7</text>
<text x="96.7" y="102.2">PD1_OSC_OUT</text>
<text x="96.7" y="105.8">NRST</text>
<text x="181.2" y="102.2">PA10</text>
<text x="183.2" y="105.8">PA9</text>
<text x="190.8" y="107.5">29</text>
<text x="190.8" y="104">30</text>
<text x="181.2" y="112.8">PB15</text>
<text x="183.2" y="109.3">PA8</text>
<text x="190.8" y="111.1">28</text>
<text x="91.2" y="114.6">10</text>
<text x="91.2" y="118.1">11</text>
<text x="96.7" y="116.3">PA0_WAKEUP</text>
<text x="96.7" y="119.9">PA1</text>
<text x="181.2" y="119.9">PB13</text>
<text x="181.2" y="116.3">PB14</text>
<text x="190.8" y="118.1">26</text>
<text x="190.8" y="114.6">27</text>
<text x="71.4" y="121.1">USART1_TX 12</text>
<text x="96.7" y="123.4">PA2</text>
<text x="181.2" y="123.4">PB12</text>
<text x="190.8" y="121.6">25</text>
<text x="124.7" y="149.2" transform="rotate(-90 124.7 149.2)">PA3</text>
<text x="128.2" y="149.2" transform="rotate(-90 128.2 149.2)">PA4</text>
<text x="131.7" y="149.2" transform="rotate(-90 131.7 149.2)">PA5</text>
<text x="135.3" y="149.2" transform="rotate(-90 135.3 149.2)">PA6</text>
<text x="138.8" y="149.2" transform="rotate(-90 138.8 149.2)">PA7</text>
<text x="142.3" y="149.2" transform="rotate(-90 142.3 149.2)">PB0</text>
<text x="145.8" y="149.2" transform="rotate(-90 145.8 149.2)">PB1</text>
<text x="149.4" y="149.2" transform="rotate(-90 149.4 149.2)">PB2</text>
<text x="152.9" y="149.2" transform="rotate(-90 152.9 149.2)">PB10</text>
<text x="156.4" y="149.2" transform="rotate(-90 156.4 149.2)">PB11</text>
<text x="123.3" y="154.1" transform="rotate(-90 123.3 154.1)">13</text>
<text x="126.8" y="154.1" transform="rotate(-90 126.8 154.1)">14</text>
<text x="130.3" y="154.1" transform="rotate(-90 130.3 154.1)">15</text>
<text x="133.8" y="154.1" transform="rotate(-90 133.8 154.1)">16</text>
<text x="137.4" y="154.1" transform="rotate(-90 137.4 154.1)">17</text>
<text x="140.9" y="154.1" transform="rotate(-90 140.9 154.1)">18</text>
<text x="144.4" y="154.1" transform="rotate(-90 144.4 154.1)">19</text>
<text x="148" y="154.1" transform="rotate(-90 148 154.1)">20</text>
<text x="151.5" y="154.1" transform="rotate(-90 151.5 154.1)">21</text>
<text x="155" y="154.1" transform="rotate(-90 155 154.1)">22</text>
<text x="158" y="161.9" transform="rotate(-90 158 161.9)">GND 23</text>
<text x="122.7" y="176" transform="rotate(-90 122.7 176)">USART1_RX</text>
<text x="147.4" y="176" transform="rotate(-90 147.4 176)">BOOT1</text>
<text x="323.6" y="195.2">network</text>
<text x="25.5" y="232.2">fulizi</text>
<text x="36.8" y="232.8">1</text>
<text x="62.6" y="232.2">fan</text>
<text x="70.3" y="232.8">1</text>
<text x="97.9" y="232.2">USART1_RX 1</text>
<text x="166.7" y="230.5">BOOT0</text>
<text x="226.6" y="230.5">BOOT1</text>
<text x="36.8" y="236.3">2</text>
<text x="40.3" y="234.5">1</text>
<text x="40.3" y="238.1">2</text>
<text x="70.3" y="236.3">2</text>
<text x="73.8" y="234.5">1</text>
<text x="73.8" y="238.1">2</text>
<text x="97.9" y="235.8">USART1_TX 2</text>
<text x="121.4" y="234.5">1</text>
<text x="121.4" y="238.1">2</text>
<text x="370.1" y="315.7">2</text>
<text x="373.6" y="317.4">VOUT</text>
<text x="386.8" y="317.4">VOUT</text>
<text x="397.2" y="315.7">4</text>
<text x="286.1" y="322.7">2</text>
<text x="370.1" y="319.2">3</text>
<text x="373.6" y="321">VIN</text>
<text x="282.6" y="328">1</text>
<text x="282.6" y="324.5">2</text>
<text x="286.1" y="326.2">1</text>
<text x="50.2" y="334.5">connect</text>
<text x="191.3" y="334.5">SWDIO</text>
<text x="207.8" y="331.5">1</text>
<text x="207.8" y="335.1">2</text>
<text x="211.3" y="333.3">1</text>
<text x="70.4" y="340.4">1</text>
<text x="86.6" y="340.4">2</text>
<text x="191.3" y="338.1">SWDCLK</text>
<text x="207.8" y="338.6">3</text>
<text x="211.3" y="336.8">2</text>
<text x="211.3" y="340.4">3</text>
<text x="70.4" y="347.4">3</text>
<text x="86.6" y="347.4">4</text>
<text x="207.8" y="342.1">4</text>
<text x="211.3" y="343.9">4</text>
</g>
<g font-size="3.2">
<text x="297.9" y="40.9" transform="rotate(-90 297.9 40.9)">8</text>
<text x="304.9" y="40.9" transform="rotate(-90 304.9 40.9)">7</text>
<text x="312" y="40.9" transform="rotate(-90 312 40.9)">6</text>
<text x="319.1" y="40.9" transform="rotate(-90 319.1 40.9)">5</text>
<text x="388.3" y="45.8">1</text>
<text x="437.9" y="45.8">16</text>
<text x="388.3" y="51.1">2</text>
<text x="437.9" y="51.1">15</text>
<text x="126.8" y="54.8" transform="rotate(-90 126.8 54.8)">47 GND</text>
<text x="388.3" y="56.4">3</text>
<text x="437.9" y="56.4">14</text>
<text x="388.3" y="61.7">4</text>
<text x="437.9" y="61.7">13</text>
<text x="127.8" y="66.8" transform="rotate(-90 127.8 66.8)">VSS_3</text>
<text x="297.9" y="67.6" transform="rotate(-90 297.9 67.6)">1</text>
<text x="304.9" y="67.6" transform="rotate(-90 304.9 67.6)">2</text>
<text x="312" y="67.6" transform="rotate(-90 312 67.6)">3</text>
<text x="319.1" y="67.6" transform="rotate(-90 319.1 67.6)">4</text>
<text x="388.3" y="67">5</text>
<text x="437.9" y="67">12</text>
<text x="388.3" y="72.2">6</text>
<text x="388.3" y="77.5">7</text>
<text x="437.9" y="77.5">10</text>
<text x="437.9" y="72.2">11</text>
<text x="388.3" y="82.8">8</text>
<text x="437.9" y="82.8">9</text>
<text x="178.8" y="88.1">VSS_2</text>
<text x="190.8" y="86.4">35 GND</text>
<text x="93.2" y="107.5">8</text>
<text x="96.7" y="109.3">VSSA</text>
<text x="159.9" y="149.2" transform="rotate(-90 159.9 149.2)">VSS_1</text>
<text x="194.2" y="228.9">1</text>
<text x="194.2" y="232.4">3</text>
<text x="202.7" y="228.9">2</text>
<text x="202.7" y="232.4">4</text>
<text x="194.2" y="235.9">5</text>
<text x="202.7" y="235.9">6</text>
<text x="370.1" y="312.1">1</text>
<text x="373.6" y="313.9">ADJ/GND</text>
</g>
<g font-size="3.2" fill="#fff">
<text x="392.4" y="47.2">CEN</text>
<text x="428.3" y="47.2">TXD1</text>
<text x="392.4" y="52.5">ADC3</text>
<text x="428" y="52.5">RXD1</text>
<text x="392.4" y="57.8">NC</text>
<text x="427.1" y="57.8">PWM2</text>
<text x="392.4" y="63.1">P14</text>
<text x="427.1" y="63.1">PWM3</text>
<text x="392.4" y="68.4">PWM5</text>
<text x="428" y="68.4">RXD2</text>
<text x="392.4" y="73.7">PWM4</text>
<text x="428.3" y="73.7">TXD2</text>
<text x="392.4" y="79">PWM0</text>
<text x="427.1" y="79">PWM1</text>
<text x="392.4" y="84.2">VDD</text>
<text x="429.6" y="84.2">GND</text>
</g>
<g font-size="3.2" fill="#f00">
<text x="123.3" y="54.8" transform="rotate(-90 123.3 54.8)">48</text>
<text x="124.3" y="67.4" transform="rotate(-90 124.3 67.4)">VDD_3</text>
<text x="190.8" y="82.8">36 +3.3V</text>
<text x="178.2" y="84.6">VDD_2</text>
<text x="93.2" y="111.1">9</text>
<text x="96.7" y="112.8">VDDA</text>
<text x="163.5" y="149.2" transform="rotate(-90 163.5 149.2)">VDD_1</text>
<text x="162.1" y="154.1" transform="rotate(-90 162.1 154.1)">24</text>
</g>
</svg>
